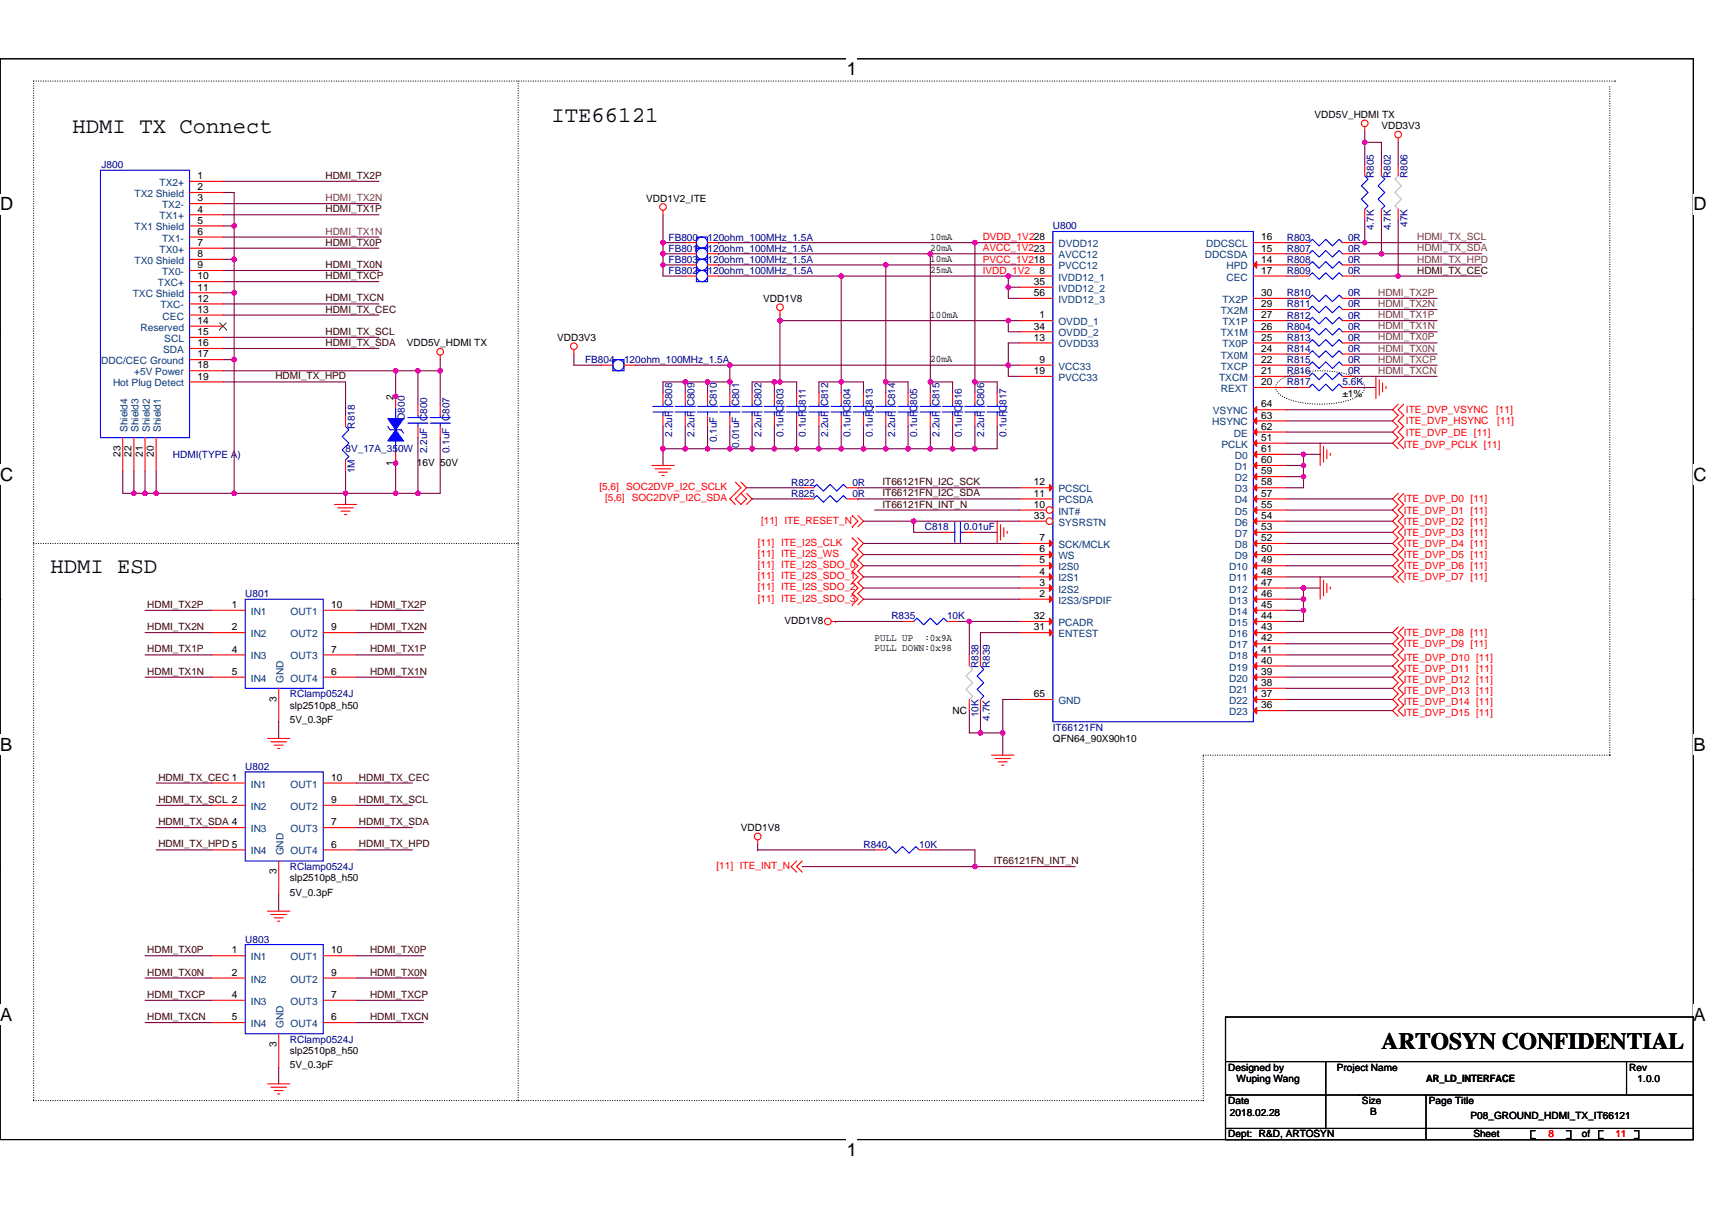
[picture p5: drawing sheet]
<svg xmlns="http://www.w3.org/2000/svg" width="297mm" height="210mm" viewBox="0 0 297 210" stroke-linecap="round" stroke-linejoin="round" font-family="sans-serif">
<path d="M0 10.2h293.5v187.2h-293.5z" fill="none" stroke="#000" stroke-width=".19"/>
<g fill="#fff">
<path d="M146.7 10.2h1.8v3.5h-1.8z"/>
<path d="M146.7 197.4h1.8v3.6h-1.8z"/>
<path d="M0 33.6h2.3v3.5h-2.3z"/>
<path d="M293.5 33.6h2.2v3.5h-2.2z"/>
<path d="M0 80.4h2.3v3.5h-2.3z"/>
<path d="M293.5 80.4h2.2v3.5h-2.2z"/>
</g>
<path d="M0 57h.1M293.5 57h.1" fill="none" stroke="#000" stroke-width=".19"/>
<g fill="#fff">
<path d="M0 127.2h2.1v3.5h-2.1z"/>
<path d="M293.5 127.2h2.1v3.5h-2.1z"/>
</g>
<path d="M0 103.8h.1M293.5 103.8h.1" fill="none" stroke="#000" stroke-width=".19"/>
<path d="M0 103.8h.1M293.5 103.8h.1" fill="none" stroke="#000" stroke-width=".17"/>
<g fill="#fff">
<path d="M0 174h2.1v3.6h-2.1z"/>
<path d="M293.5 174h2.1v3.6h-2.1z"/>
</g>
<g fill="none" stroke="#000" stroke-width=".19">
<path d="M0 150.6h.1M293.5 150.6h.1M212.4 176.2h81.1v21.2h-81.1zM212.4 183.9h81.1M212.4 195.5h81.1M212.4 189.7h81.1M212.4 197.4h81.1M229.8 183.9v11.6M247.1 189.7v7.7M266 195.9h-.7v1.3h.7M271.5 195.9h.7v1.3h-.7M277.8 195.9h-.7v1.3h.7"/>
<path d="M281.9 183.9v5.8M283.2 195.9h.8v1.3h-.8"/>
</g>
<g fill="none" stroke="#000" stroke-width=".19" stroke-dasharray="0 .4">
<path d="M5.8 14v176.7M5.8 14h274.1M89.8 14v176.7M279 15v115.8M279.9 14h.1M221.5 66.2a8.4 8.4 0 0 1 4.8-1.8 16.6 16.6 0 0 1 8.7 1 1.92 1.92 0 0 1 1.4 2.2 5.6 5.6 0 0 1-4.1 2.1 17.4 17.4 0 0 1-9.7-.9 1.93 1.93 0 0 1-1.4-2.1zM5.8 94.2h84M89.8 94.2h.1M208.5 130.8h.1M208.5 130.8h70.5M279 130.8h.1M5.8 190.7h.1"/>
<path d="M5.8 190.7h202.7M89.8 190.7h.1M208.5 190.7h.1M208.5 190.7v-59.9"/>
</g>
<g fill="none" stroke="#f00" stroke-width=".19">
<path d="M114.9 36.4v.8M236.5 22v.7M242.3 23.9v.8M135.2 53.8v.8M224.9 45.9h2M224.9 59.4h2M224.9 53.6h2M232.7 45.9h1.9M232.7 59.4h1.9M232.7 53.6h1.9M76.3 61.5v.8M76.3 70v2"/>
<path d="M76.3 73.9v1.9M99.5 60.6v.7M138.1 68.1v1.9M138.1 72v1.9M165.1 68.1v1.9M165.1 72v1.9M176.7 63.3h5.8M217.2 74.9h5.8M217.2 72.9h5.8M217.2 71h5.8M228.8 76.8v3.8M229.4 77.4v2.7"/>
<path d="M229.9 77.9v1.6M230.5 78.5v.4M238.4 65.2v3.9M239 65.8v2.7M239.6 66.4v1.5M240.2 66.9v.4M242.3 70l-1 1 1 1-1 .9 1 1-1 1 1 .9-1 1 1 .9M243.3 70l-1 1 1 1-1 .9 1 1-1 1 1 .9-1 1 1 .9M58 87.4h3.8M58.5 88h2.7M59.1 88.6h1.6M59.7 89.1h.4"/>
<path d="M113 80.6h3.8M113.5 81.2h2.8M114.1 81.8h1.6M114.7 82.4h.4M127.4 83.5l1 1-1.9 1.9 .9 1M127.4 86.4l1-.9 1 .9-1 1zM128.4 83.5l1 1-1 1M129.4 85.5l.9 .9-.9 1M139 86.4h2M146.7 86.4h2M147.7 89.3l1 1-1 1M147.7 95.1l1 1-1 1"/>
<path d="M147.7 93.2l1 1-1 .9M147.7 97.1l1 .9-1 1M147.7 99l1 .9-1 1M147.7 89.3h.1M147.7 91.3h.1M147.7 95.1h.1M147.7 97.1h.1M147.7 93.2h.1M147.7 99h.1M148.7 86.4h.1M148.7 89.3l.9 1-.9 1M148.7 93.2l.9 1-.9 .9 .9 1-.9 1 .9 .9-.9 1 .9 .9-.9 1 .9 1-.9 .9 .9 1-.9 1"/>
<path d="M172.8 90.3v3.9M173.4 90.9v2.7M174 91.5v1.5M174.5 92v.4M176.7 94.2h5.8M176.7 96.1h5.8M228.8 99.9v3.9M242.3 85.5l-1 .9 1 1-1 1 1 .9-1 1 1 1-1 .9 1 1-1 1 1 .9-1 1 1 1-1 .9 1 1-1 .9 1 1M243.3 85.5l-1 .9 1 1-1 1 1 .9-1 1 1 1-1 .9 1 1-1 1 1 .9-1 1 1 1-1 .9 1 1-1 .9 1 1M144 107.7h.8M147.7 100.9l1 1-1 .9M147.7 102.8l1 1-1 1"/>
<path d="M147.7 100.9h.1M147.7 102.8h.1M147.7 104.8h.1M176.7 103.8h5.8M229.4 100.5v2.7M229.9 101.1v1.6M230.5 101.7v.4M242.3 108.6l-1 1 1 1-1 .9 1 1-1 1 1 .9-1 1 1 1-1 .9 1 1-1 1 1 .9-1 1 1 .9-1 1 1 1M243.3 108.6l-1 1 1 1-1 .9 1 1-1 1 1 .9-1 1 1 1-1 .9 1 1-1 1 1 .9-1 1 1 .9-1 1 1 1M36.7 135.7h5.8M36.7 139.5h5.8M46.4 127.9h3.8"/>
<path d="M46.9 128.5h2.8M47.5 129.1h1.6M48.1 129.7h.4M56 139.5h5.8M56 135.7h5.8M171.8 130.8h3.9M172.4 131.4h2.7M173 132h1.5M173.6 132.6h.4M36.7 143.4h5.8M36.7 147.2h5.8M46.4 157.9h3.8"/>
<path d="M46.9 158.4h2.8M47.5 159h1.6M48.1 159.6h.4M48.3 149.2v5.8M56 147.2h5.8M56 143.4h5.8M131.3 145.5v.8M138.1 149.2l-1 .9 1 1M139 149.2l-.9 .9 .9 1M46.4 187.8h3.8M46.9 188.4h2.8M47.5 188.9h1.6"/>
<path d="M48.1 189.5h.4"/>
<circle cx="114.9" cy="35.9" r=".58"/>
<circle cx="236.5" cy="21.4" r=".58"/>
<circle cx="242.3" cy="23.3" r=".58"/>
<circle cx="99.5" cy="60" r=".58"/>
<circle cx="135.2" cy="53.2" r=".58"/>
<circle cx="76.3" cy="60.9" r=".58"/>
<circle cx="143.5" cy="107.7" r=".58"/>
<circle cx="131.3" cy="144.9" r=".58"/>
</g>
<g fill="none" stroke="#00f" stroke-width=".19">
<path d="M182.5 40.1h34.7v84.9h-34.7zM226.9 45.9l.5-.6 1.2 1.2 1.2-1.2 1.1 1.2 1.2-1.2 .6 .6M226.9 59.4l.5-.6 1.2 1.2 1.2-1.2 1.1 1.2 1.2-1.2 .6 .6M226.9 53.6l.5-.6 1.2 1.2 1.2-1.2 1.1 1.2 1.2-1.2 .6 .6M74.6 73.3h3.4M74.6 72.3h3.4M76.3 72v.3M76.3 73.3v.6M136.3 71.4h3.5M136.3 70.4h3.5M138.1 70v.4M138.1 71.4v.6"/>
<path d="M163.3 71.4h3.5M163.3 70.4h3.5M165.1 70v.4M165.1 71.4v.6M141 86.4l.5-.5 1.2 1.1 1.2-1.1 1.1 1.1 1.2-1.1 .5 .5M42.5 133.7h13.5v15.5h-13.5z"/>
</g>
<g fill="#f00" stroke="#f00" stroke-width=".19">
<path d="M217.2 74.9l.6-.6v1.1z"/>
<path d="M217.2 72.9l.6-.6v1.2z"/>
<path d="M217.2 71l.6-.6v1.2z"/>
<path d="M181.9 103.2l.6 .6-.6 .6z"/>
<path d="M181.9 93.6l.6 .6-.6 .5z"/>
<path d="M181.9 95.5l.6 .6-.6 .6z"/>
</g>
<circle cx="181.9" cy="88.4" r=".58" fill="#fff" stroke="#f00" stroke-width=".19"/>
<g fill="none" stroke="#f00" stroke-width=".19">
<path d="M176.7 55.5h5.8M176.7 51.7h5.8M176.7 47.8h5.8M176.7 45.9h5.8M176.7 44h5.8M217.2 45.9h5.8M217.2 44h5.8M217.2 42h5.8M217.2 59.4h5.8M217.2 57.5h5.8M217.2 55.5h5.8M217.2 53.6h5.8"/>
<path d="M217.2 51.7h5.8M217.2 67.1h5.8M217.2 65.2h5.8M217.2 63.3h5.8M217.2 61.3h5.8M176.7 88.4h4.6M176.7 98h5.8M176.7 99.9h5.8M176.7 109.6h5.8M176.7 107.7h5.8"/>
</g>
<g fill="#f00" stroke="#f00" stroke-width=".19">
<path d="M217.2 45.9l.6-.6v1.2z"/>
<path d="M181.9 97.4l.6 .6-.6 .6z"/>
<path d="M181.9 99.4l.6 .5-.6 .6z"/>
<path d="M181.9 109l.6 .6-.6 .6z"/>
<path d="M181.9 107.1l.6 .6-.6 .5z"/>
</g>
<circle cx="181.9" cy="90.3" r=".58" fill="#fff" stroke="#f00" stroke-width=".19"/>
<g fill="none" stroke="#f00" stroke-width=".19">
<path d="M32.9 31.4h5.7M32.9 33.4h5.7M32.9 35.3h5.7M32.9 37.2h5.7M32.9 39.1h5.7M236.5 28.5v2M236.5 36.2v2M239.4 28.5v2M239.4 36.2v2M242.3 36.2v2M242.3 28.5v2M32.9 41.1h5.7"/>
<path d="M32.9 43h5.7M32.9 44.9h5.7M32.9 46.9h5.7M32.9 48.8h5.7M32.9 50.7h5.7M32.9 52.7h5.7M32.9 54.6h5.7M32.9 56.5h5.7M32.9 58.4h5.7M118.8 42h1.9M118.8 44h1.9M118.8 47.8h1.9"/>
<path d="M118.8 45.9h1.9M122.6 42h1.9M122.6 44h1.9M122.6 47.8h1.9M122.6 45.9h1.9M176.7 42h5.8M176.7 57.5h5.8M176.7 49.8h5.8M176.7 59.4h5.8M217.2 47.8h5.8M224.9 55.5h2M224.9 44h2"/>
<path d="M224.9 47.8h2M224.9 42h2M224.9 51.7h2M224.9 57.5h2M232.7 55.5h1.9M232.7 44h1.9M232.7 47.8h1.9M232.7 42h1.9M232.7 51.7h1.9M232.7 57.5h1.9M21.3 75.8v5.8M23.2 75.8v5.8"/>
<path d="M25.1 75.8v5.8M27.1 75.8v5.8M32.9 60.4h5.7M32.9 62.3h5.7M32.9 64.2h5.7M32.9 66.2h5.7M59.9 72v1.9M59.9 79.7v1.9M68.6 78.3v2M68.6 68.7v1.9M72.4 70v2M72.4 73.9v1.9"/>
<path d="M104.3 63.3h1.9M108.1 63.3h2M114.9 68.1v1.9M114.9 72v1.9M118.8 68.1v1.9M118.8 72v1.9M122.6 68.1v1.9M122.6 72v1.9M126.5 68.1v1.9M126.5 72v1.9M130.3 68.1v1.9M130.3 72v1.9"/>
<path d="M134.2 68.1v1.9M134.2 72v1.9M141.9 68.1v1.9M141.9 72v1.9M145.8 68.1v1.9M145.8 72v1.9M149.6 68.1v1.9M149.6 72v1.9M153.5 68.1v1.9M153.5 72v1.9M157.4 68.1v1.9M157.4 72v1.9"/>
<path d="M161.2 68.1v1.9M161.2 72v1.9M168.9 68.1v1.9M168.9 72v1.9M172.8 68.1v1.9M172.8 72v1.9M176.7 65.2h5.8M217.2 76.8h5.8M217.2 78.7h5.8M224.9 65.2h2M224.9 61.3h2M224.9 67.1h2"/>
<path d="M224.9 63.3h2M232.7 65.2h1.9M232.7 61.3h1.9M232.7 67.1h1.9M232.7 63.3h1.9M139 84.5h2M146.7 84.5h2M148.7 84.5h.1M163.2 92.2h1.9M167 92.2h1.9M176.7 90.3h4.6M176.7 84.5h5.8"/>
<path d="M176.7 86.4h5.8M217.2 99.9h5.8M217.2 98h5.8M217.2 96.1h5.8M217.2 94.2h5.8M217.2 92.2h5.8M217.2 90.3h5.8M217.2 88.4h5.8M217.2 86.4h5.8M217.2 84.5h5.8M217.2 82.6h5.8M217.2 80.6h5.8"/>
<path d="M36.7 105.7h5.8M36.7 109.6h5.8M36.7 113.5h5.8M36.7 117.3h5.8M48.3 119.3v5.7M56 117.3h5.8M56 113.5h5.8M56 109.6h5.8M56 105.7h5.8M156.4 107.7h1.9M164.1 107.7h2M168 113.5v1.9"/>
<path d="M169.9 113.5v1.9M176.7 101.9h5.8M217.2 119.3h5.8M217.2 117.3h5.8M217.2 115.4h5.8M217.2 113.5h5.8M217.2 111.5h5.8M217.2 109.6h5.8M217.2 107.7h5.8M217.2 105.7h5.8M217.2 103.8h5.8M217.2 101.9h5.8"/>
<path d="M168 121.2v1.9M169.9 121.2v1.9M176.7 121.2h5.8M217.2 123.1h5.8M217.2 121.2h5.8M151.6 147.2h1.9M159.3 147.2h1.9M36.7 165.6h5.8M36.7 169.4h5.8M36.7 173.3h5.8M36.7 177.2h5.8M48.3 179.1v5.8"/>
<path d="M56 177.2h5.8M56 173.3h5.8M56 169.4h5.8M56 165.6h5.8"/>
</g>
<g fill="#f00" stroke="#f00" stroke-width=".19">
<path d="M181.9 83.9l.6 .6-.6 .6z"/>
<path d="M217.2 123.1l.6-.6v1.2z"/>
<path d="M217.2 121.2l.6-.6v1.2z"/>
<path d="M217.2 119.3l.6-.6v1.1z"/>
<path d="M217.2 117.3l.6-.6v1.2z"/>
<path d="M217.2 115.4l.6-.6v1.2z"/>
<path d="M217.2 113.5l.6-.6v1.1z"/>
<path d="M217.2 111.5l.6-.5v1.1z"/>
<path d="M217.2 109.6l.6-.6v1.2z"/>
<path d="M217.2 107.7l.6-.6v1.1z"/>
<path d="M217.2 105.7l.6-.5v1.1z"/>
<path d="M217.2 103.8l.6-.6v1.2z"/>
<path d="M217.2 101.9l.6-.6v1.2z"/>
<path d="M217.2 99.9l.6-.5v1.1z"/>
<path d="M217.2 98l.6-.6v1.2z"/>
<path d="M217.2 96.1l.6-.6v1.2z"/>
<path d="M217.2 76.8l.6-.6v1.2z"/>
<path d="M217.2 94.2l.6-.6v1.1z"/>
<path d="M217.2 92.2l.6-.6v1.2z"/>
<path d="M217.2 90.3l.6-.6v1.2z"/>
<path d="M217.2 88.4l.6-.6v1.1z"/>
<path d="M217.2 86.4l.6-.5v1.1z"/>
<path d="M217.2 84.5l.6-.6v1.2z"/>
<path d="M217.2 82.6l.6-.6v1.2z"/>
<path d="M217.2 80.6l.6-.5v1.1z"/>
<path d="M217.2 78.7l.6-.6v1.2z"/>
<path d="M181.9 101.3l.6 .6-.6 .6z"/>
</g>
<g fill="none" stroke="#00f" stroke-width=".19">
<path d="M17.4 29.5h15.5v46.3h-15.5zM236.5 30.5l.6 .5-1.2 1.2 1.2 1.2-1.2 1.1 1.2 1.2-.6 .5M239.4 30.5l.6 .5-1.2 1.2 1.2 1.2-1.2 1.1 1.2 1.2-.6 .5M120.7 41.1h1.9v1.9h-1.9zM120.7 43h1.9v1.9h-1.9zM120.7 46.9h1.9v1.9h-1.9zM120.7 44.9h1.9v2h-1.9zM226.9 55.5l.5-.5 1.2 1.1 1.2-1.1 1.1 1.1 1.2-1.1 .6 .5M226.9 44l.5-.6 1.2 1.1 1.2-1.1 1.1 1.1 1.2-1.1 .6 .6M226.9 47.8l.5-.5 1.2 1.1 1.2-1.1 1.1 1.1 1.2-1.1 .6 .5M226.9 42l.5-.5 1.2 1.1 1.2-1.1 1.1 1.1 1.2-1.1 .6 .5M226.9 51.7l.5-.6 1.2 1.2 1.2-1.2 1.1 1.2 1.2-1.2 .6 .6"/>
<path d="M226.9 57.5l.5-.6 1.2 1.2 1.2-1.2 1.1 1.2 1.2-1.2 .6 .6M59.9 73.9l.6 .6-1.2 1.1 1.2 1.2-1.2 1.1 1.2 1.2-.6 .6M67.2 73.9l.4 .6h1.9l.4 .5M68.6 76.4v1.9M68.6 70.6v1.9M70.7 73.3h3.5M70.7 72.3h3.5M72.4 72v.3M72.4 73.3v.6M106.2 62.3h1.9v1.9h-1.9zM113.2 71.4h3.4M113.2 70.4h3.4"/>
<path d="M114.9 70v.4M114.9 71.4v.6M117 71.4h3.5M117 70.4h3.5M118.8 70v.4M118.8 71.4v.6M120.9 71.4h3.5M120.9 70.4h3.5M122.6 70v.4M122.6 71.4v.6M124.7 71.4h3.5M124.7 70.4h3.5"/>
<path d="M126.5 70v.4M126.5 71.4v.6M128.6 71.4h3.5M128.6 70.4h3.5M130.3 70v.4M130.3 71.4v.6M132.5 71.4h3.4M132.5 70.4h3.4M134.2 70v.4M134.2 71.4v.6M140.2 71.4h3.5M140.2 70.4h3.5"/>
<path d="M141.9 70v.4M141.9 71.4v.6M144 71.4h3.5M144 70.4h3.5M145.8 70v.4M145.8 71.4v.6M147.9 71.4h3.5M147.9 70.4h3.5M149.6 71.4v.6M149.6 70v.4M151.4 71.4h.1M151.4 70.4h.1"/>
<path d="M151.8 71.4h3.4M151.8 70.4h3.4M153.5 70v.4M153.5 71.4v.6M155.6 71.4h3.5M155.6 70.4h3.5M157.4 70v.4M157.4 71.4v.6M159.5 71.4h3.5M159.5 70.4h3.5M161.2 70v.4M161.2 71.4v.6"/>
<path d="M167.2 71.4h3.5M167.2 70.4h3.5M168.9 70v.4M168.9 71.4v.6M171.1 71.4h3.4M171.1 70.4h3.4M172.8 70v.4M172.8 71.4v.6M226.9 65.2l.5-.6 1.2 1.2 1.2-1.2 1.1 1.2 1.2-1.2 .6 .6M226.9 61.3l.5-.5 1.2 1.1 1.2-1.1 1.1 1.1 1.2-1.1 .6 .5M226.9 67.1l.5-.5 1.2 1.1 1.2-1.1 1.1 1.1 1.2-1.1 .6 .5M226.9 63.3l.5-.6 1.2 1.1 1.2-1.1 1.1 1.1 1.2-1.1 .6 .6"/>
<path d="M141 84.5l.5-.6 1.2 1.2 1.2-1.2 1.1 1.2 1.2-1.2 .5 .6M165.1 92.2h.4M165.5 90.5v3.5M166.4 90.5v3.5M166.4 92.2h.6M42.5 103.8h13.5v15.5h-13.5zM158.3 107.7l.6-.6 1.2 1.1 1.1-1.1 1.2 1.1 1.1-1.1 .6 .6M169.9 115.4l.6 .6-1.2 1.1 1.2 1.2-1.2 1.1 1.2 1.2-.6 .6M153.5 147.2l.6-.5 1.1 1.1 1.2-1.1 1.2 1.1 1.1-1.1 .6 .5M42.5 163.7h13.5v15.4h-13.5z"/>
<circle cx="121.7" cy="42" r=".96"/>
<circle cx="121.7" cy="44" r=".96"/>
<circle cx="121.7" cy="47.8" r=".96"/>
<circle cx="121.7" cy="45.9" r=".96"/>
<circle cx="107.2" cy="63.3" r=".96"/>
</g>
<path d="M38.1 57.1h.1M38.1 55.9l1.1 1.2M39.2 55.9l-1.1 1.2M39.2 57.1h.1" fill="none" stroke="#804000" stroke-width=".17"/>
<path d="M242.3 30.5l-.6 .5 1.2 1.2-1.2 1.2 1.2 1.1-1.2 1.2 .6 .5M168 115.4l.6 .6-1.2 1.1 1.2 1.2-1.2 1.1 1.2 1.2-.6 .6" fill="none" stroke="#c0c0c0" stroke-width=".19"/>
<g fill="#00f" stroke="#00f" stroke-width=".19">
<path d="M68.6 74.5l1.3 1.9h-2.7z" fill-rule="evenodd"/>
<path d="M67.2 72.5h2.7l-1.3 2z" fill-rule="evenodd"/>
</g>
<g fill="none" stroke="#800040" stroke-width=".19">
<path d="M38.6 31.4h27.1M38.6 37.2h27.1M38.6 39.1h2M38.6 33.4h2v5.7M38.6 35.3h27.1M40.6 39.1v5.8M114.9 37.2v4.8M236.5 38.2v3.8M236.5 24.7v3.8M236.5 24.7h2.9v3.8M236.5 22.7v2M239.4 38.2v5.8"/>
<path d="M242.3 38.2v9.6M242.3 24.7v3.8M38.6 58.4h27.1M38.6 41.1h27.1M38.6 43h27.1M38.6 46.9h27.1M38.6 48.8h27.1M38.6 52.7h27.1M38.6 54.6h27.1M38.6 44.9h2M38.6 50.7h2M40.6 44.9v5.8"/>
<path d="M40.6 50.7v11.6M114.9 42h3.9M114.9 45.9v1.9h3.9M114.9 42v2M114.9 44v1.9M114.9 45.9h3.9M114.9 44h3.9M124.5 42h.1M124.5 44h.1M124.5 45.9h.1M124.5 44h36.7M124.5 47.8h21.3"/>
<path d="M124.5 45.9h29M124.5 42h44.4M135.2 55.5h39.5M135.2 55.5h.1M135.2 55.5v10.7M135.2 54.6v.9M145.8 47.8h28.9M145.8 47.8v18.4M145.8 47.8h.1M153.5 45.9v20.3M153.5 45.9h23.2M161.2 44v22.2"/>
<path d="M161.2 44h15.5M168.9 42v24.2M168.9 42h7.8M174.7 55.5v2h2M174.7 47.8v2h2M174.7 47.8h2M174.7 49.8v1.9h2M174.7 55.5h2M176.7 59.4h-2v3.9M223 45.9h1.9M223 42h1.9M223 44h1.9"/>
<path d="M223 53.6h1.9M223 51.7h1.9M223 47.8h1.9M223 57.5h1.9M223 55.5h1.9M223 59.4h1.9M234.6 45.9h22.2M234.6 44h4.8M234.6 47.8h7.7M234.6 55.5h14.5M234.6 57.5h14.5M234.6 53.6h14.5"/>
<path d="M234.6 51.7h14.5M234.6 59.4h14.5M234.6 42h1.9M236.5 42h20.3M239.4 44h17.4M242.3 47.8h14.5M38.6 66.2h21.3v5.8M38.6 64.2h30M38.6 60.4h27.1M38.6 62.3h2M40.6 62.3v23.2M68.6 64.2v4.9"/>
<path d="M68.6 64.2h3.8M68.6 79.7v5.8M72.4 75.8v9.7h3.9v-9.7M76.3 62.3v1.9M76.3 64.2v5.8M76.3 64.2h-3.9v5.8M99.5 61.3v2h4.8M110.1 63.3h16.4M114.9 77.7v2.9M114.9 77.7h3.9M114.9 73.9v3.8M118.8 66.2v1.9"/>
<path d="M118.8 66.2h3.8M118.8 73.9v3.8M118.8 66.2h-3.9v1.9M118.8 77.7h3.8M122.6 66.2v1.9M122.6 66.2h3.9M122.6 73.9v3.8M122.6 77.7h3.9M126.5 63.3h48.2M126.5 63.3v2.9M126.5 63.3h.1M126.5 66.2v1.9"/>
<path d="M126.5 73.9v3.8M126.5 77.7h3.8M130.3 77.7h3.9M130.3 73.9v3.8M134.2 66.2h1M134.2 66.2h-3.9v1.9M134.2 66.2v1.9M134.2 73.9v3.8M134.2 77.7h3.9M135.2 66.2h2.9v1.9M138.1 77.7h3.8M138.1 73.9v3.8"/>
<path d="M141.9 73.9v3.8M141.9 77.7h3.9M145.8 73.9v3.8M145.8 66.2v1.9M145.8 66.2h-3.9v1.9M145.8 66.2h3.8v1.9M145.8 66.2h.1M145.8 77.7h.1M145.8 77.7h3.8M149.6 77.7h3.9M149.6 73.9v3.8M153.5 73.9v3.8"/>
<path d="M153.5 77.7h3.9M153.5 66.2h3.9v1.9M153.5 66.2v1.9M157.4 77.7h3.8M157.4 73.9v3.8M161.2 73.9v3.8M161.2 77.7h3.9M161.2 66.2v1.9M161.2 66.2h3.9v1.9M165.1 73.9v3.8M165.1 77.7h3.8M168.9 66.2h3.9v1.9"/>
<path d="M168.9 73.9v3.8M168.9 66.2v1.9M172.8 73.9v3.8h-3.9M174.7 63.3h2M174.7 63.3v1.9h2M223 61.3h1.9M223 63.3h1.9M223 65.2h1.9M223 67.1h1.9M223 71h18.3M223 76.8h18.3M223 74.9h18.3"/>
<path d="M223 72.9h18.3M223 78.7h2.9M225.9 78.7v1.9M225.9 78.7h2.9M234.6 67.1h3.8M234.6 63.3h14.5M234.6 61.3h14.5M234.6 65.2h14.5M21.3 81.6v3.9h1.9M23.2 81.6v3.9M23.2 85.5h1.9M25.1 81.6v3.9"/>
<path d="M25.1 85.5h2M27.1 85.5h13.5M27.1 81.6v3.9M40.6 85.5h19.3M59.9 81.6v3.9M59.9 85.5v1.9M59.9 85.5h8.7M68.6 85.5h3.8M129.4 84.5h9.6M130.3 86.4h8.7M148.7 86.4h28M148.7 84.5h28"/>
<path d="M149.6 98h27.1M149.6 94.2h27.1M149.6 96.1h27.1M149.6 90.3h8.7M149.6 99.9h27.1M151.6 88.4h25.1M158.3 90.3v1.9h4.9M158.3 90.3h18.4M168.9 92.2h3.9M223 90.3h18.3M223 88.4h18.3M223 86.4h18.3"/>
<path d="M223 99.9h18.3M223 98h18.3M223 96.1h18.3M223 94.2h18.3M223 92.2h18.3M223 80.6h2.9M223 82.6h2.9M225.9 80.6v2M225.9 82.6v1.9h-2.9M25.1 109.6h11.6M25.1 117.3h11.6M25.1 105.7h11.6"/>
<path d="M25.1 113.5h11.6M61.8 117.3h11.6M61.8 105.7h11.6M61.8 113.5h11.6M61.8 109.6h11.6M144.8 107.7h.1M144.8 107.7h11.6M149.6 101.9h27.1M149.6 103.8h27.1M166.1 107.7h1.9M168 107.7v5.8M168 107.7h8.7"/>
<path d="M176.7 109.6h-6.8v3.9M223 117.3h18.3M223 119.3h18.3M223 111.5h18.3M223 113.5h18.3M223 115.4h18.3M223 109.6h18.3M223 101.9h2.9M223 103.8h2.9M223 105.7h2.9M225.9 101.9v1.9M225.9 103.8h.1"/>
<path d="M225.9 105.7v2h-2.9M225.9 103.8v1.9M225.9 101.9h2.9M27.1 135.7h9.6M27.1 139.5h9.6M48.3 125v2.9M61.8 135.7h9.7M61.8 139.5h9.7M168 123.1v3.9h1.9M169.9 123.1v3.9M169.9 127h3.9M173.8 127v3.8"/>
<path d="M176.7 121.2h-2.9v5.8M223 123.1h18.3M223 121.2h18.3M27.1 143.4h9.6M27.1 147.2h9.6M48.3 155v2.9M61.8 143.4h9.7M61.8 147.2h9.7M131.3 147.2h20.3M131.3 147.2h.1M131.3 146.3v.9M139 150.1h29.9"/>
<path d="M161.2 147.2h7.7v2.9M168.9 150.1h17.4M168.9 150.1h.1M25.1 177.2h11.6M25.1 173.3h11.6M25.1 169.4h11.6M25.1 165.6h11.6M61.8 177.2h11.6M61.8 173.3h11.6M61.8 169.4h11.6M61.8 165.6h11.6M48.3 184.9v2.9"/>
</g>
<g fill="#f0f" stroke="#f0f" stroke-width=".19">
<circle cx="168" cy="107.7" r=".38"/>
<circle cx="236.5" cy="42" r=".38"/>
<circle cx="239.4" cy="44" r=".38"/>
<circle cx="236.5" cy="24.7" r=".38"/>
<circle cx="59.9" cy="85.5" r=".38"/>
<circle cx="114.9" cy="45.9" r=".38"/>
<circle cx="168.9" cy="42" r=".38"/>
<circle cx="114.9" cy="77.7" r=".38"/>
<circle cx="161.2" cy="66.2" r=".38"/>
<circle cx="165.1" cy="77.7" r=".38"/>
<circle cx="168.9" cy="77.7" r=".38"/>
<circle cx="153.5" cy="77.7" r=".38"/>
<circle cx="138.1" cy="77.7" r=".38"/>
<circle cx="161.2" cy="44" r=".38"/>
<circle cx="168.9" cy="66.2" r=".38"/>
<circle cx="40.6" cy="39.1" r=".38"/>
<circle cx="40.6" cy="44.9" r=".38"/>
<circle cx="40.6" cy="62.3" r=".38"/>
<circle cx="40.6" cy="50.7" r=".38"/>
<circle cx="23.2" cy="85.5" r=".38"/>
<circle cx="25.1" cy="85.5" r=".38"/>
<circle cx="153.5" cy="45.9" r=".38"/>
<circle cx="174.7" cy="47.8" r=".38"/>
<circle cx="145.8" cy="47.8" r=".38"/>
<circle cx="153.5" cy="66.2" r=".38"/>
<circle cx="174.7" cy="49.8" r=".38"/>
<circle cx="114.9" cy="44" r=".38"/>
<circle cx="161.2" cy="77.7" r=".38"/>
<circle cx="157.4" cy="77.7" r=".38"/>
<circle cx="174.7" cy="63.3" r=".38"/>
<circle cx="126.5" cy="63.3" r=".38"/>
<circle cx="126.5" cy="66.2" r=".38"/>
<circle cx="122.6" cy="66.2" r=".38"/>
<circle cx="118.8" cy="66.2" r=".38"/>
<circle cx="122.6" cy="77.7" r=".38"/>
<circle cx="169.9" cy="127" r=".38"/>
<circle cx="173.8" cy="127" r=".38"/>
<circle cx="225.9" cy="80.6" r=".38"/>
<circle cx="225.9" cy="78.7" r=".38"/>
<circle cx="225.9" cy="82.6" r=".38"/>
<circle cx="225.9" cy="103.8" r=".38"/>
<circle cx="225.9" cy="101.9" r=".38"/>
<circle cx="225.9" cy="105.7" r=".38"/>
<circle cx="174.7" cy="55.5" r=".38"/>
<circle cx="135.2" cy="55.5" r=".38"/>
<circle cx="114.9" cy="42" r=".38"/>
<circle cx="134.2" cy="66.2" r=".38"/>
<circle cx="134.2" cy="77.7" r=".38"/>
<circle cx="118.8" cy="77.7" r=".38"/>
<circle cx="145.8" cy="66.2" r=".38"/>
<circle cx="242.3" cy="47.8" r=".38"/>
<circle cx="130.3" cy="77.7" r=".38"/>
<circle cx="126.5" cy="77.7" r=".38"/>
<circle cx="141.9" cy="77.7" r=".38"/>
<circle cx="149.6" cy="77.7" r=".38"/>
<circle cx="145.8" cy="77.7" r=".38"/>
<circle cx="168.9" cy="150.1" r=".38"/>
<circle cx="135.2" cy="66.2" r=".38"/>
<circle cx="72.4" cy="85.5" r=".38"/>
<circle cx="72.4" cy="64.2" r=".38"/>
<circle cx="76.3" cy="64.2" r=".38"/>
<circle cx="68.6" cy="64.2" r=".38"/>
<circle cx="68.6" cy="68.7" r=".38"/>
<circle cx="68.6" cy="80.3" r=".38"/>
<circle cx="68.6" cy="85.5" r=".38"/>
<circle cx="27.1" cy="85.5" r=".38"/>
<circle cx="40.6" cy="85.5" r=".38"/>
<circle cx="158.3" cy="90.3" r=".38"/>
</g>
<text font-size="4.1" x="239.4" y="181.7">ARTOSYN CONFIDENTIAL</text>
<g font-size="3.9">
<text x="12.6" y="23">HDMI TX Connect</text>
<text x="95.6" y="21.1">ITE66121</text>
<text x="8.7" y="99.3">HDMI ESD</text>
</g>
<g font-size="3.2">
<text x="146.7" y="13">1</text>
<text x="0" y="36.5">D</text>
<text x="293.5" y="36.5">D</text>
<text x="0" y="83.3">C</text>
<text x="293.5" y="83.3">C</text>
<text x="0" y="130.1">B</text>
<text x="293.5" y="130.1">B</text>
<text x="0" y="176.9">A</text>
<text x="293.5" y="176.9">A</text>
<text x="146.7" y="200.3">1</text>
</g>
<g font-size="1.7">
<text x="227.8" y="20.4">VDD5V_HDMI TX</text>
<text x="239.4" y="22.4">VDD3V3</text>
<text x="34.2" y="31">1</text>
<text x="34.2" y="33">2</text>
<text x="34.2" y="34.9">3</text>
<text x="112" y="34.9">VDD1V2_ITE</text>
<text x="34.2" y="36.8">4</text>
<text x="34.2" y="38.7">5</text>
<text x="34.2" y="40.7">6</text>
<text x="161.2" y="41.5">10mA</text>
<text x="218.6" y="41.6">16</text>
<text x="34.2" y="42.6">7</text>
<text x="34.2" y="44.5">8</text>
<text x="34.2" y="46.5">9</text>
<text x="161.2" y="47.3">25mA</text>
<text x="161.2" y="45.4">10mA</text>
<text x="161.2" y="43.5">20mA</text>
<text x="180.1" y="47.4">8</text>
<text x="218.6" y="45.5">14</text>
<text x="218.6" y="47.4">17</text>
<text x="218.6" y="43.6">15</text>
<text x="34.2" y="48.4">10</text>
<text x="34.2" y="50.3">11</text>
<text x="34.2" y="52.3">12</text>
<text x="132.3" y="52.3">VDD1V8</text>
<text x="179.2" y="51.3">56</text>
<text x="179.2" y="49.4">35</text>
<text x="218.6" y="51.3">30</text>
<text x="218.6" y="53.2">29</text>
<text x="34.2" y="60">16</text>
<text x="34.2" y="54.2">13</text>
<text x="34.2" y="56.1">14</text>
<text x="34.2" y="58.1">15</text>
<text x="96.6" y="59">VDD3V3</text>
<text x="161.2" y="55.1">100mA</text>
<text x="179.2" y="57.1">34</text>
<text x="179.2" y="59">13</text>
<text x="180.1" y="55.2">1</text>
<text x="218.6" y="59">25</text>
<text x="218.6" y="55.2">27</text>
<text x="218.6" y="57.1">26</text>
<text x="34.2" y="65.8">19</text>
<text x="34.2" y="63.8">18</text>
<text x="34.2" y="61.9">17</text>
<text x="70.5" y="60">VDD5V_HDMI TX</text>
<text x="161.2" y="62.8">20mA</text>
<text x="179.2" y="64.8">19</text>
<text x="180.1" y="62.9">9</text>
<text x="218.6" y="64.8">21</text>
<text x="218.6" y="62.9">22</text>
<text x="218.6" y="60.9">24</text>
<text x="68.2" y="69.3" transform="rotate(-90 68.2 69.3)">2</text>
<text x="218.6" y="66.7">20</text>
<text x="218.6" y="70.6">64</text>
<text x="232.7" y="68.7">±1%</text>
<text x="218.6" y="76.4">51</text>
<text x="218.6" y="74.5">62</text>
<text x="218.6" y="72.5">63</text>
<text x="20.9" y="79.1" transform="rotate(-90 20.9 79.1)">23</text>
<text x="22.8" y="79.1" transform="rotate(-90 22.8 79.1)">22</text>
<text x="24.7" y="79.1" transform="rotate(-90 24.7 79.1)">21</text>
<text x="26.7" y="79.1" transform="rotate(-90 26.7 79.1)">20</text>
<text x="68.2" y="80.7" transform="rotate(-90 68.2 80.7)">1</text>
<text x="72.2" y="80.7">16V 50V</text>
<text x="218.6" y="82.2">59</text>
<text x="218.6" y="80.3">60</text>
<text x="218.6" y="78.3">61</text>
<text x="179.2" y="88">10</text>
<text x="179.2" y="89.9">33</text>
<text x="179.2" y="84.1">12</text>
<text x="179.2" y="86">11</text>
<text x="218.6" y="89.9">54</text>
<text x="218.6" y="88">55</text>
<text x="218.6" y="86">57</text>
<text x="218.6" y="84.1">58</text>
<text x="180.1" y="93.8">7</text>
<text x="180.1" y="95.7">6</text>
<text x="218.6" y="95.7">50</text>
<text x="218.6" y="93.8">52</text>
<text x="218.6" y="91.8">53</text>
<text x="180.1" y="97.6">5</text>
<text x="180.1" y="99.6">4</text>
<text x="180.1" y="101.5">3</text>
<text x="218.6" y="101.5">47</text>
<text x="218.6" y="99.6">48</text>
<text x="218.6" y="97.6">49</text>
<text x="40.2" y="105.3">1</text>
<text x="57.4" y="105.3">10</text>
<text x="179.2" y="107.3">32</text>
<text x="180.1" y="103.4">2</text>
<text x="218.6" y="107.3">44</text>
<text x="218.6" y="105.3">45</text>
<text x="218.6" y="103.4">46</text>
<text x="40.2" y="109.2">2</text>
<text x="40.2" y="113.1">4</text>
<text x="57.4" y="113.1">7</text>
<text x="57.4" y="109.2">9</text>
<text x="135.9" y="108.1">VDD1V8</text>
<text x="151.6" y="111">PULL UP</text>
<text x="151.6" y="112.8">PULL DOWN:0x98</text>
<text x="160.2" y="111">:0x9A</text>
<text x="179.2" y="109.2">31</text>
<text x="218.6" y="113.1">41</text>
<text x="218.6" y="111.1">42</text>
<text x="218.6" y="109.2">43</text>
<text x="40.2" y="116.9">5</text>
<text x="57.4" y="116.9">6</text>
<text x="218.6" y="118.9">38</text>
<text x="218.6" y="116.9">39</text>
<text x="218.6" y="115">40</text>
<text x="47.9" y="121.6" transform="rotate(-90 47.9 121.6)">3</text>
<text x="50.2" y="122.8">slp2510p8_h50</text>
<text x="50.2" y="125.3">5V_0.3pF</text>
<text x="165.1" y="123.7">NC</text>
<text x="179.2" y="120.8">65</text>
<text x="218.6" y="122.7">36</text>
<text x="218.6" y="120.8">37</text>
<text x="182.5" y="128.5">QFN64_90X90h10</text>
<text x="57.4" y="135.3">10</text>
<text x="57.4" y="143">7</text>
<text x="57.4" y="139.1">9</text>
<text x="128.4" y="144">VDD1V8</text>
<text x="57.4" y="146.9">6</text>
<text x="47.9" y="151.5" transform="rotate(-90 47.9 151.5)">3</text>
<text x="50.2" y="152.7">slp2510p8_h50</text>
<text x="50.2" y="155.2">5V_0.3pF</text>
<text x="40.2" y="165.2">1</text>
<text x="57.4" y="165.2">10</text>
<text x="40.2" y="169">2</text>
<text x="40.2" y="172.9">4</text>
<text x="57.4" y="172.9">7</text>
<text x="57.4" y="169">9</text>
<text x="40.2" y="176.8">5</text>
<text x="57.4" y="176.8">6</text>
<text x="47.9" y="181.4" transform="rotate(-90 47.9 181.4)">3</text>
<text x="50.2" y="182.6">slp2510p8_h50</text>
<text x="50.2" y="185.1">5V_0.3pF</text>
<text x="212.9" y="185.5">Designed by</text>
<text x="231.7" y="185.5">Project Name</text>
<text x="282.4" y="185.5">Rev</text>
<text x="212.9" y="191.3">Date</text>
<text x="214.3" y="187.4">Wuping Wang</text>
<text x="236" y="191.3">Size</text>
<text x="247.1" y="187.4">AR_LD_INTERFACE</text>
<text x="247.6" y="191.3">Page Title</text>
<text x="283.8" y="187.4">1.0.0</text>
<text x="212.9" y="197.1">Dept: R&amp;D, ARTOSYN</text>
<text x="213.2" y="193.4">2018.02.28</text>
<text x="237.5" y="193.2">B</text>
<text x="254.9" y="193.8">P08_GROUND_HDMI_TX_IT66121</text>
<text x="255.3" y="197.1">Sheet</text>
<text x="274.2" y="197.1">of</text>
</g>
<g font-size="1.7" fill="#000080">
<text x="17.6" y="29.1">J800</text>
<text x="238.1" y="30.8" transform="rotate(-90 238.1 30.8)">R805</text>
<text x="241" y="30.8" transform="rotate(-90 241 30.8)">R802</text>
<text x="243.9" y="30.8" transform="rotate(-90 243.9 30.8)">R806</text>
<text x="115.9" y="41.7">FB800</text>
<text x="122.6" y="41.7">120ohm_100MHz_1.5A</text>
<text x="182.5" y="39.7">U800</text>
<text x="223" y="41.7">R803</text>
<text x="233.6" y="41.7">0R</text>
<text x="238.1" y="39.9" transform="rotate(-90 238.1 39.9)">4.7K</text>
<text x="241" y="39.9" transform="rotate(-90 241 39.9)">4.7K</text>
<text x="243.9" y="39.3" transform="rotate(-90 243.9 39.3)">47K</text>
<text x="115.9" y="43.6">FB801</text>
<text x="115.9" y="47.5">FB802</text>
<text x="115.9" y="45.5">FB803</text>
<text x="122.6" y="43.6">120ohm_100MHz_1.5A</text>
<text x="122.6" y="47.5">120ohm_100MHz_1.5A</text>
<text x="122.6" y="45.5">120ohm_100MHz_1.5A</text>
<text x="223" y="45.5">R808</text>
<text x="223" y="43.6">R807</text>
<text x="223" y="47.5">R809</text>
<text x="233.6" y="45.5">0R</text>
<text x="233.6" y="43.6">0R</text>
<text x="233.6" y="47.5">0R</text>
<text x="223" y="53.3">R811</text>
<text x="223" y="51.3">R810</text>
<text x="233.6" y="53.3">0R</text>
<text x="233.6" y="51.3">0R</text>
<text x="223" y="59">R813</text>
<text x="223" y="55.2">R812</text>
<text x="223" y="57.1">R804</text>
<text x="233.6" y="59">0R</text>
<text x="233.6" y="55.2">0R</text>
<text x="233.6" y="57.1">0R</text>
<text x="101.4" y="62.9">FB804</text>
<text x="108.1" y="62.9">120ohm_100MHz_1.5A</text>
<text x="223" y="64.8">R816</text>
<text x="223" y="61">R814</text>
<text x="223" y="62.9">R815</text>
<text x="233.6" y="64.8">0R</text>
<text x="233.6" y="61">0R</text>
<text x="233.6" y="62.9">0R</text>
<text x="116.5" y="70.4" transform="rotate(-90 116.5 70.4)">C808</text>
<text x="120.4" y="70.4" transform="rotate(-90 120.4 70.4)">C809</text>
<text x="124.2" y="70.4" transform="rotate(-90 124.2 70.4)">C810</text>
<text x="128.1" y="70.4" transform="rotate(-90 128.1 70.4)">C801</text>
<text x="131.9" y="70.4" transform="rotate(-90 131.9 70.4)">C802</text>
<text x="135.8" y="71.4" transform="rotate(-90 135.8 71.4)">C803</text>
<text x="139.7" y="71.4" transform="rotate(-90 139.7 71.4)">C811</text>
<text x="143.5" y="70.4" transform="rotate(-90 143.5 70.4)">C812</text>
<text x="147.4" y="71.4" transform="rotate(-90 147.4 71.4)">C804</text>
<text x="151.2" y="71.4" transform="rotate(-90 151.2 71.4)">C813</text>
<text x="155.1" y="70.4" transform="rotate(-90 155.1 70.4)">C814</text>
<text x="159" y="71.4" transform="rotate(-90 159 71.4)">C805</text>
<text x="162.8" y="70.4" transform="rotate(-90 162.8 70.4)">C815</text>
<text x="166.7" y="71.4" transform="rotate(-90 166.7 71.4)">C816</text>
<text x="170.5" y="70.4" transform="rotate(-90 170.5 70.4)">C806</text>
<text x="174.4" y="71.4" transform="rotate(-90 174.4 71.4)">C817</text>
<text x="223" y="66.8">R817</text>
<text x="232.7" y="66.8">5.6K</text>
<text x="61.5" y="74.3" transform="rotate(-90 61.5 74.3)">R818</text>
<text x="70.2" y="72.7" transform="rotate(-90 70.2 72.7)">D800</text>
<text x="74" y="72.9" transform="rotate(-90 74 72.9)">C800</text>
<text x="77.9" y="72.9" transform="rotate(-90 77.9 72.9)">C807</text>
<text x="116.5" y="75.6" transform="rotate(-90 116.5 75.6)">2.2uF</text>
<text x="120.4" y="75.6" transform="rotate(-90 120.4 75.6)">2.2uF</text>
<text x="124.2" y="76.6" transform="rotate(-90 124.2 76.6)">0.1uF</text>
<text x="128.1" y="77.6" transform="rotate(-90 128.1 77.6)">0.01uF</text>
<text x="131.9" y="75.6" transform="rotate(-90 131.9 75.6)">2.2uF</text>
<text x="135.8" y="75.6" transform="rotate(-90 135.8 75.6)">0.1uF</text>
<text x="139.7" y="75.6" transform="rotate(-90 139.7 75.6)">0.1uF</text>
<text x="143.5" y="75.6" transform="rotate(-90 143.5 75.6)">2.2uF</text>
<text x="147.4" y="75.6" transform="rotate(-90 147.4 75.6)">0.1uF</text>
<text x="151.2" y="75.6" transform="rotate(-90 151.2 75.6)">0.1uF</text>
<text x="155.1" y="75.6" transform="rotate(-90 155.1 75.6)">2.2uF</text>
<text x="159" y="75.6" transform="rotate(-90 159 75.6)">0.1uF</text>
<text x="162.8" y="75.6" transform="rotate(-90 162.8 75.6)">2.2uF</text>
<text x="166.7" y="75.6" transform="rotate(-90 166.7 75.6)">0.1uF</text>
<text x="170.5" y="75.6" transform="rotate(-90 170.5 75.6)">2.2uF</text>
<text x="174.4" y="75.6" transform="rotate(-90 174.4 75.6)">0.1uF</text>
<text x="30" y="79.3">HDMI(TYPE A)</text>
<text x="59.9" y="78.4">8V_17A_350W</text>
<text x="61.5" y="82" transform="rotate(-90 61.5 82)">1M</text>
<text x="74" y="78.5" transform="rotate(-90 74 78.5)">2.2uF</text>
<text x="77.9" y="78.5" transform="rotate(-90 77.9 78.5)">0.1uF</text>
<text x="137.1" y="86.1">R825</text>
<text x="137.1" y="84.1">R822</text>
<text x="147.7" y="86.1">0R</text>
<text x="147.7" y="84.1">0R</text>
<text x="160.3" y="91.9">C818</text>
<text x="167" y="91.9">0.01uF</text>
<text x="42.5" y="103.4">U801</text>
<text x="154.5" y="107.3">R835</text>
<text x="164.1" y="107.3">10K</text>
<text x="169.6" y="115.8" transform="rotate(-90 169.6 115.8)">R838</text>
<text x="171.5" y="115.8" transform="rotate(-90 171.5 115.8)">R839</text>
<text x="50.2" y="120.8">RClamp0524J</text>
<text x="169.6" y="124.3" transform="rotate(-90 169.6 124.3)">10K</text>
<text x="171.5" y="124.9" transform="rotate(-90 171.5 124.9)">4.7K</text>
<text x="182.5" y="126.6">IT66121FN</text>
<text x="42.5" y="133.4">U802</text>
<text x="149.6" y="146.9">R840</text>
<text x="159.3" y="146.9">10K</text>
<text x="50.2" y="150.7">RClamp0524J</text>
<text x="42.5" y="163.3">U803</text>
<text x="50.2" y="180.7">RClamp0524J</text>
</g>
<g font-size="1.7" fill="#004080">
<text x="23.3" y="34.1">TX2 Shield</text>
<text x="27.6" y="32.2">TX2+</text>
<text x="23.3" y="39.9">TX1 Shield</text>
<text x="27.6" y="38">TX1+</text>
<text x="28.1" y="36.1">TX2-</text>
<text x="28.1" y="41.9">TX1-</text>
<text x="23.3" y="45.7">TX0 Shield</text>
<text x="27.6" y="43.8">TX0+</text>
<text x="28.1" y="47.7">TX0-</text>
<text x="183.4" y="46.7">PVCC12</text>
<text x="183.4" y="44.8">AVCC12</text>
<text x="183.4" y="42.8">DVDD12</text>
<text x="208.8" y="44.8">DDCSDA</text>
<text x="209" y="42.8">DDCSCL</text>
<text x="212.5" y="46.7">HPD</text>
<text x="23" y="51.5">TXC Shield</text>
<text x="27.4" y="49.6">TXC+</text>
<text x="27.8" y="53.4">TXC-</text>
<text x="183.4" y="52.5">IVDD12_3</text>
<text x="183.4" y="48.6">IVDD12_1</text>
<text x="183.4" y="50.5">IVDD12_2</text>
<text x="211.9" y="52.5">TX2P</text>
<text x="212.5" y="48.6">CEC</text>
<text x="24.4" y="57.3">Reserved</text>
<text x="28.2" y="55.4">CEC</text>
<text x="28.5" y="59.2">SCL</text>
<text x="183.4" y="56.3">OVDD_1</text>
<text x="183.4" y="58.3">OVDD_2</text>
<text x="211.6" y="58.3">TX1M</text>
<text x="211.6" y="54.4">TX2M</text>
<text x="211.9" y="56.3">TX1P</text>
<text x="17.5" y="63.1">DDC/CEC Ground</text>
<text x="23.3" y="65">+5V Power</text>
<text x="28.3" y="61.2">SDA</text>
<text x="183.4" y="64.1">VCC33</text>
<text x="183.4" y="60.2">OVDD33</text>
<text x="183.4" y="66">PVCC33</text>
<text x="211.3" y="66">TXCM</text>
<text x="211.6" y="64.1">TXCP</text>
<text x="211.6" y="62.1">TX0M</text>
<text x="211.9" y="60.2">TX0P</text>
<text x="19.6" y="67">Hot Plug Detect</text>
<text x="210.2" y="71.8">VSYNC</text>
<text x="211.6" y="67.9">REXT</text>
<text x="22.1" y="74.9" transform="rotate(-90 22.1 74.9)">Shield4</text>
<text x="24" y="74.9" transform="rotate(-90 24 74.9)">Shield3</text>
<text x="25.9" y="74.9" transform="rotate(-90 25.9 74.9)">Shield2</text>
<text x="27.9" y="74.9" transform="rotate(-90 27.9 74.9)">Shield1</text>
<text x="210.1" y="73.7">HSYNC</text>
<text x="211.7" y="77.6">PCLK</text>
<text x="213.8" y="75.6">DE</text>
<text x="214" y="83.4">D2</text>
<text x="214" y="81.4">D1</text>
<text x="214" y="79.5">D0</text>
<text x="183.4" y="89.2">INT#</text>
<text x="183.4" y="85.3">PCSCL</text>
<text x="183.4" y="87.2">PCSDA</text>
<text x="214" y="89.2">D5</text>
<text x="214" y="87.2">D4</text>
<text x="214" y="85.3">D3</text>
<text x="183.4" y="94.9">SCK/MCLK</text>
<text x="183.4" y="91.1">SYSRSTN</text>
<text x="214" y="94.9">D8</text>
<text x="214" y="93">D7</text>
<text x="214" y="91.1">D6</text>
<text x="183.4" y="96.9">WS</text>
<text x="183.4" y="98.8">I2S0</text>
<text x="183.4" y="100.7">I2S1</text>
<text x="213" y="100.7">D11</text>
<text x="213" y="98.8">D10</text>
<text x="214" y="96.9">D9</text>
<text x="43.5" y="106.5">IN1</text>
<text x="50.4" y="106.5">OUT1</text>
<text x="183.4" y="104.6">I2S3/SPDIF</text>
<text x="183.4" y="102.7">I2S2</text>
<text x="213" y="106.5">D14</text>
<text x="213" y="104.6">D13</text>
<text x="213" y="102.7">D12</text>
<text x="43.5" y="110.4">IN2</text>
<text x="50.4" y="110.4">OUT2</text>
<text x="183.4" y="110.4">ENTEST</text>
<text x="183.4" y="108.5">PCADR</text>
<text x="213" y="112.3">D17</text>
<text x="213" y="110.4">D16</text>
<text x="213" y="108.5">D15</text>
<text x="43.5" y="114.2">IN3</text>
<text x="43.5" y="118.1">IN4</text>
<text x="49.1" y="118.3" transform="rotate(-90 49.1 118.3)">GND</text>
<text x="50.4" y="118.1">OUT4</text>
<text x="50.4" y="114.2">OUT3</text>
<text x="213" y="118.1">D20</text>
<text x="213" y="116.2">D19</text>
<text x="213" y="114.2">D18</text>
<text x="183.4" y="122">GND</text>
<text x="213" y="123.9">D23</text>
<text x="213" y="122">D22</text>
<text x="213" y="120">D21</text>
<text x="43.5" y="136.4">IN1</text>
<text x="50.4" y="136.4">OUT1</text>
<text x="43.5" y="140.3">IN2</text>
<text x="50.4" y="140.3">OUT2</text>
<text x="43.5" y="144.2">IN3</text>
<text x="43.5" y="148">IN4</text>
<text x="49.1" y="148.2" transform="rotate(-90 49.1 148.2)">GND</text>
<text x="50.4" y="148">OUT4</text>
<text x="50.4" y="144.2">OUT3</text>
<text x="43.5" y="166.4">IN1</text>
<text x="50.4" y="166.4">OUT1</text>
<text x="43.5" y="170.2">IN2</text>
<text x="50.4" y="170.2">OUT2</text>
<text x="43.5" y="174.1">IN3</text>
<text x="43.5" y="178">IN4</text>
<text x="49.1" y="178.1" transform="rotate(-90 49.1 178.1)">GND</text>
<text x="50.4" y="178">OUT4</text>
<text x="50.4" y="174.1">OUT3</text>
</g>
<g font-size="1.7" fill="#804040">
<text x="56.4" y="34.9">HDMI_TX2N</text>
<text x="56.4" y="40.7">HDMI_TX1N</text>
<text x="245.6" y="41.6">HDMI_TX_SCL</text>
<text x="245.6" y="43.5">HDMI_TX_SDA</text>
<text x="245.6" y="45.5">HDMI_TX_HPD</text>
<text x="238.8" y="53.2">HDMI_TX2N</text>
<text x="238.8" y="51.3">HDMI_TX2P</text>
<text x="238.8" y="55.1">HDMI_TX1P</text>
<text x="238.8" y="57.1">HDMI_TX1N</text>
<text x="238.8" y="59">HDMI_TX0P</text>
<text x="238.8" y="62.9">HDMI_TXCP</text>
<text x="238.8" y="60.9">HDMI_TX0N</text>
<text x="238.8" y="64.8">HDMI_TXCN</text>
</g>
<g font-size="1.7" fill="#400000">
<text x="56.4" y="31">HDMI_TX2P</text>
<text x="56.4" y="36.8">HDMI_TX1P</text>
<text x="56.4" y="42.6">HDMI_TX0P</text>
<text x="56.4" y="46.4">HDMI_TX0N</text>
<text x="245.6" y="47.4">HDMI_TX_CEC</text>
<text x="56.4" y="48.4">HDMI_TXCP</text>
<text x="56.4" y="52.2">HDMI_TXCN</text>
<text x="56.4" y="58">HDMI_TX_SCL</text>
<text x="56.4" y="60">HDMI_TX_SDA</text>
<text x="56.4" y="54.2">HDMI_TX_CEC</text>
<text x="47.7" y="65.7">HDMI_TX_HPD</text>
<text x="152.9" y="86">IT66121FN_I2C_SDA</text>
<text x="152.9" y="84.1">IT66121FN_I2C_SCK</text>
<text x="152.9" y="87.9">IT66121FN_INT_N</text>
<text x="25.5" y="105.3">HDMI_TX2P</text>
<text x="64.1" y="105.3">HDMI_TX2P</text>
<text x="25.5" y="109.2">HDMI_TX2N</text>
<text x="25.5" y="113">HDMI_TX1P</text>
<text x="64.1" y="109.2">HDMI_TX2N</text>
<text x="64.1" y="113">HDMI_TX1P</text>
<text x="25.5" y="116.9">HDMI_TX1N</text>
<text x="64.1" y="116.9">HDMI_TX1N</text>
<text x="27.5" y="135.2">HDMI_TX_CEC 1</text>
<text x="62.2" y="135.2">HDMI_TX_CEC</text>
<text x="27.5" y="139.1">HDMI_TX_SCL 2</text>
<text x="27.5" y="143">HDMI_TX_SDA 4</text>
<text x="62.2" y="139.1">HDMI_TX_SCL</text>
<text x="62.2" y="143">HDMI_TX_SDA</text>
<text x="27.5" y="146.8">HDMI_TX_HPD 5</text>
<text x="62.2" y="146.8">HDMI_TX_HPD</text>
<text x="172.2" y="149.7">IT66121FN_INT_N</text>
<text x="25.5" y="165.2">HDMI_TX0P</text>
<text x="64.1" y="165.2">HDMI_TX0P</text>
<text x="25.5" y="172.9">HDMI_TXCP</text>
<text x="25.5" y="169">HDMI_TX0N</text>
<text x="64.1" y="172.9">HDMI_TXCP</text>
<text x="64.1" y="169">HDMI_TX0N</text>
<text x="25.5" y="176.7">HDMI_TXCN</text>
<text x="64.1" y="176.7">HDMI_TXCN</text>
</g>
<g font-size="1.7" fill="#f00">
<text x="170.3" y="41.6">DVDD_1V228</text>
<text x="170.3" y="43.5">AVCC_1V223</text>
<text x="170.3" y="47.4">IVDD_1V2</text>
<text x="170.3" y="45.5">PVCC_1V218</text>
<text x="243.7" y="71.6">ITE_DVP_VSYNC</text>
<text x="259.3" y="71.6">[11]</text>
<text x="243.3" y="77.6">ITE_DVP_PCLK [11]</text>
<text x="243.7" y="75.5">ITE_DVP_DE [11]</text>
<text x="243.7" y="73.5">ITE_DVP_HSYNC</text>
<text x="259.5" y="73.5">[11]</text>
<text x="103.9" y="84.9">[5,6]</text>
<text x="104.9" y="86.8">[5,6]</text>
<text x="108.5" y="84.9">SOC2DVP_I2C_SCLK</text>
<text x="109.5" y="86.8">SOC2DVP_I2C_SDA</text>
<text x="243.3" y="87">ITE_DVP_D0 [11]</text>
<text x="243.3" y="89">ITE_DVP_D1 [11]</text>
<text x="131.3" y="94.6">[11] ITE_I2S_CLK</text>
<text x="131.9" y="90.7">[11] ITE_RESET_N</text>
<text x="243.3" y="90.9">ITE_DVP_D2 [11]</text>
<text x="243.3" y="92.8">ITE_DVP_D3 [11]</text>
<text x="243.3" y="94.8">ITE_DVP_D4 [11]</text>
<text x="131.3" y="96.5">[11] ITE_I2S_WS</text>
<text x="131.3" y="98.4">[11] ITE_I2S_SDO_0</text>
<text x="131.3" y="100.4">[11] ITE_I2S_SDO_1</text>
<text x="243.3" y="98.6">ITE_DVP_D6 [11]</text>
<text x="243.3" y="100.6">ITE_DVP_D7 [11]</text>
<text x="243.3" y="96.7">ITE_DVP_D5 [11]</text>
<text x="131.3" y="102.3">[11] ITE_I2S_SDO_2</text>
<text x="131.3" y="104.2">[11] ITE_I2S_SDO_3</text>
<text x="243.3" y="112.1">ITE_DVP_D9 [11]</text>
<text x="243.3" y="110.2">ITE_DVP_D8 [11]</text>
<text x="243.3" y="118.3">ITE_DVP_D12 [11]</text>
<text x="243.3" y="116.4">ITE_DVP_D11 [11]</text>
<text x="243.3" y="114.5">ITE_DVP_D10 [11]</text>
<text x="243.3" y="120.2">ITE_DVP_D13 [11]</text>
<text x="243.3" y="124.1">ITE_DVP_D15 [11]</text>
<text x="243.3" y="122.2">ITE_DVP_D14 [11]</text>
<text x="124.2" y="150.6">[11] ITE_INT_N</text>
<text x="268.4" y="197.1">8</text>
<text x="279.9" y="197.1">11</text>
</g>
</svg>
